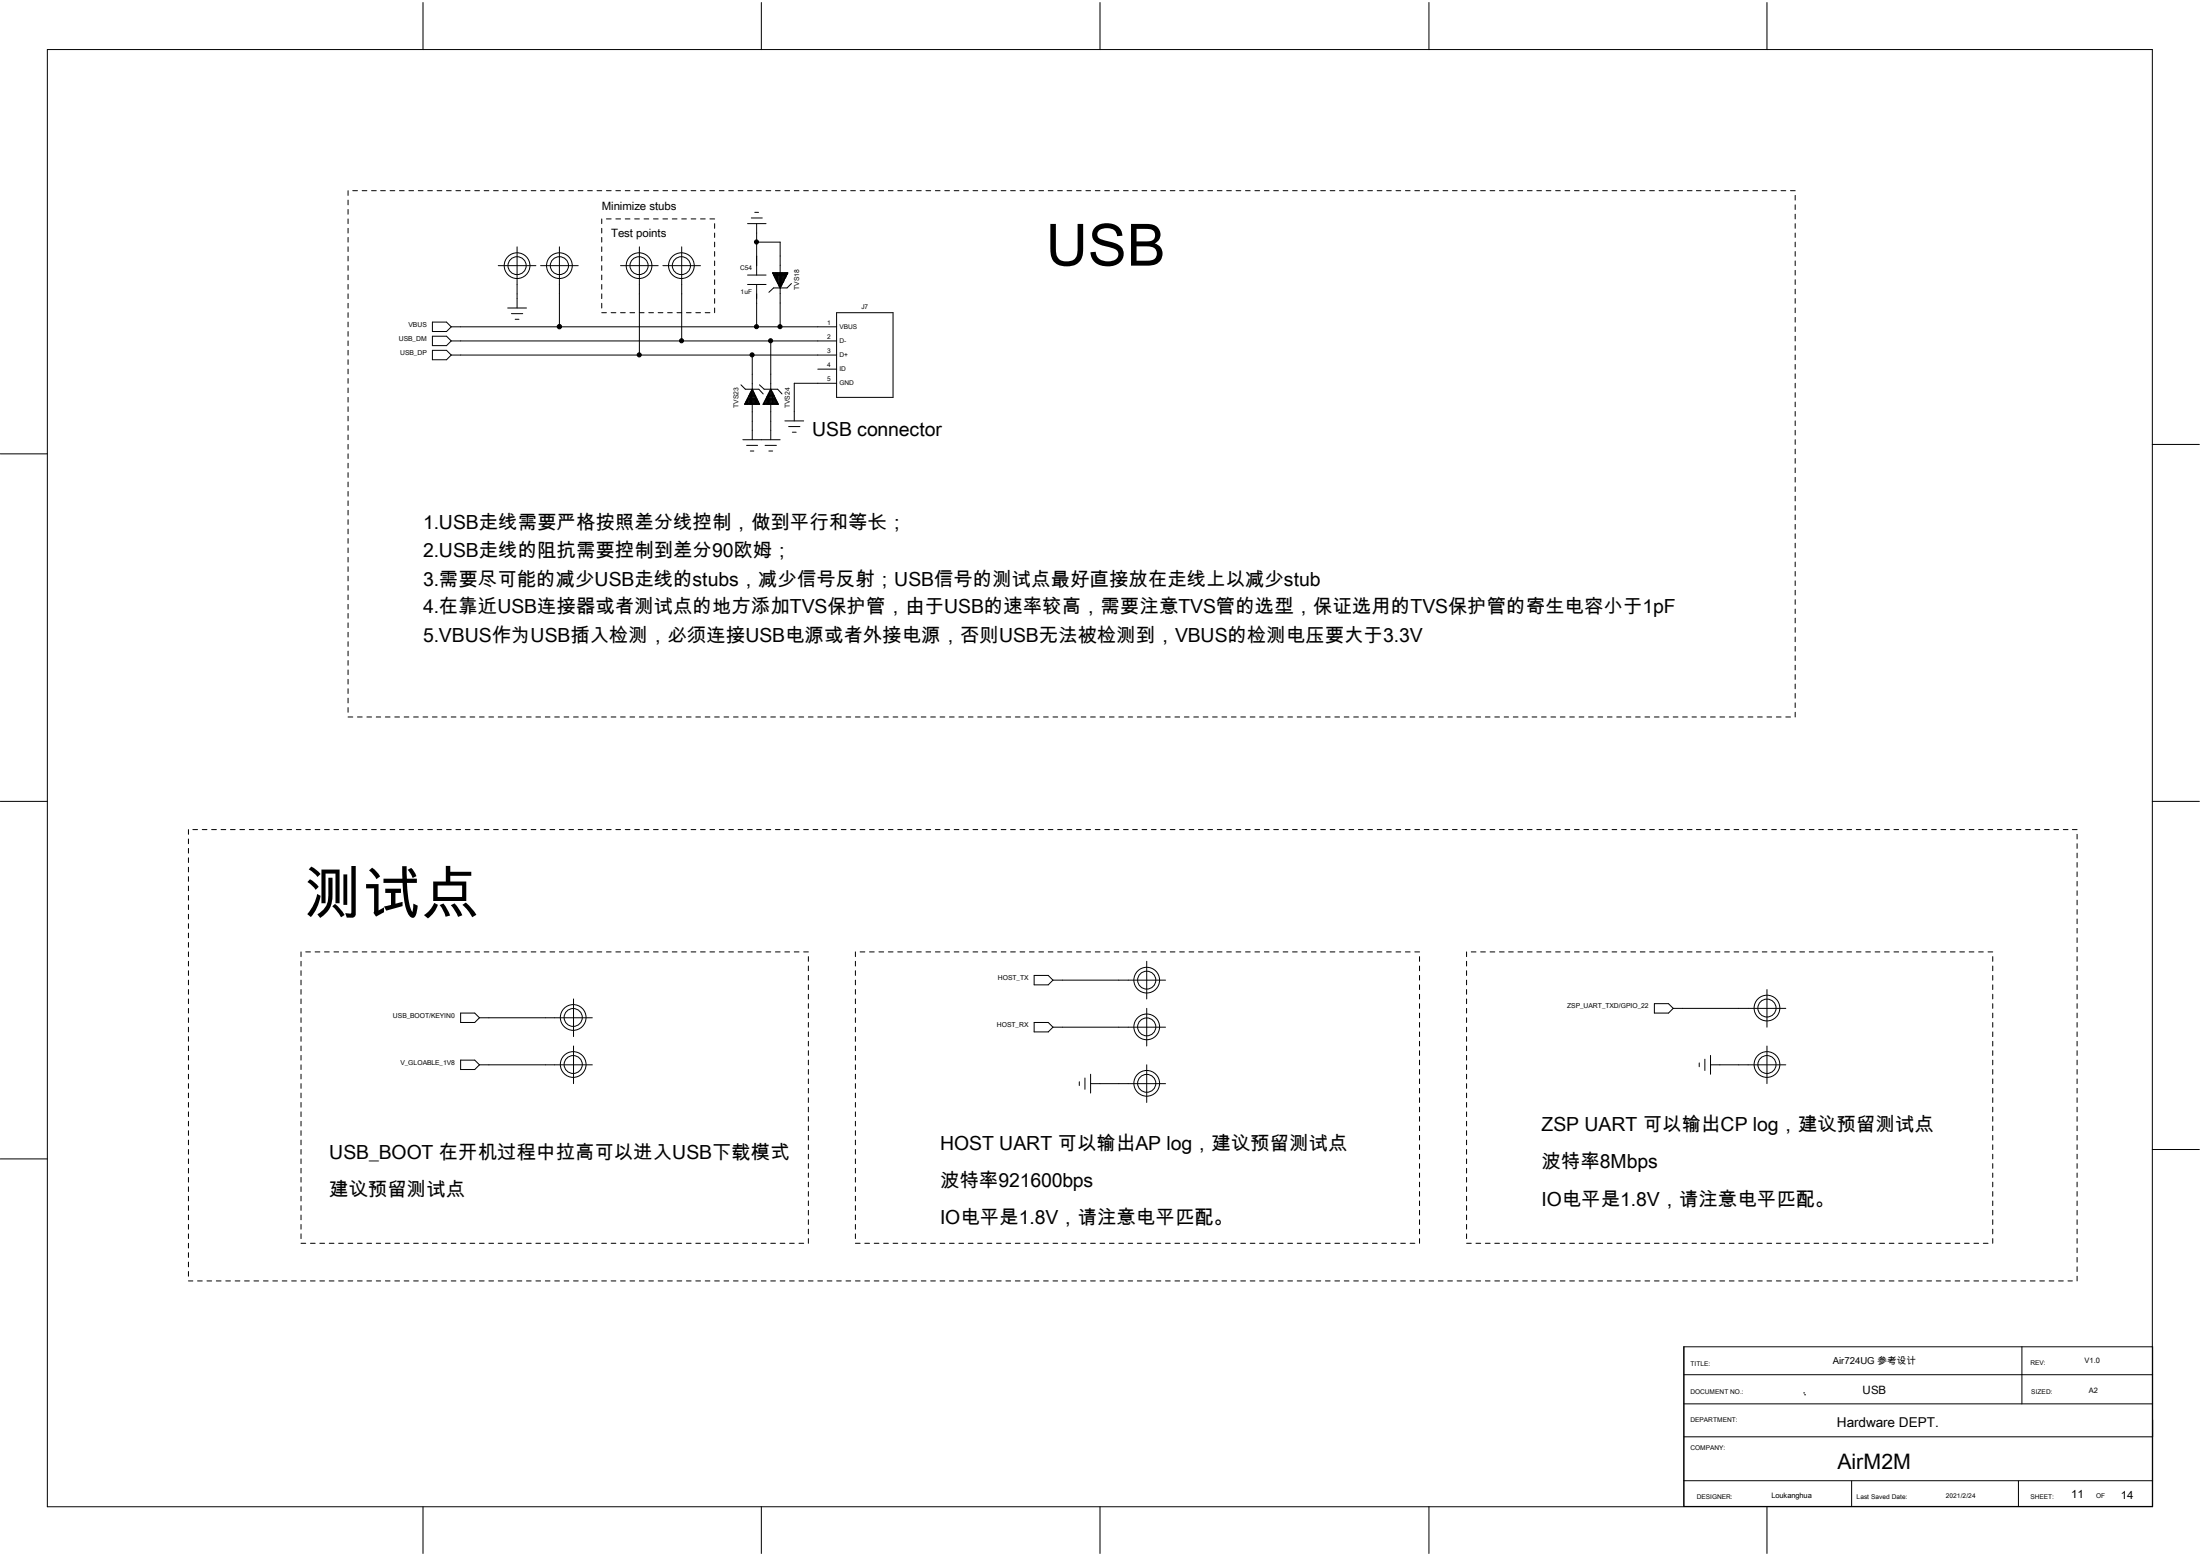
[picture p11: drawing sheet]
<svg xmlns="http://www.w3.org/2000/svg" width="297mm" height="210mm" viewBox="0 0 297 210" stroke-linecap="round" stroke-linejoin="round" font-family="sans-serif">
<g fill="none" stroke="#000" stroke-width=".14">
<path d="M6.4 6.7h284.2v196.7h-284.2zM57.1 .3v6.4M102.8 .3v6.4M148.5 .3v6.4M192.9 .3v6.4M238.5 .3v6.4M47 25.7v.7M47 27v.6M47 28.3v.6M47 29.5v.7M47 30.8v.7M47 32v.7"/>
<path d="M47 33.3v.7M47 34.6v.6M47 35.9v.6M47 37.1v.7M47 38.4v.6M47 39.7v.6M47.6 25.7h.7M48.9 25.7h.6M50.2 25.7h.6M51.4 25.7h.6M52.7 25.7h.6M53.9 25.7h.7"/>
<path d="M55.2 25.7h.6M56.5 25.7h.6M57.7 25.7h.7M59 25.7h.6M60.3 25.7h.6M61.6 25.7h.6M62.8 25.7h.7M64.1 25.7h.6M65.4 25.7h.6M66.6 25.7h.7M67.3 35.9h5M67.9 25.7h.6"/>
<path d="M69.2 25.7h.6M69.8 33.3v8.3M70.4 25.7h.7M71.7 25.7h.6M73 25.7h.6M73 35.9h5.1M74.3 25.7h.6M75.5 25.7h.7M75.5 33.3v10.8M76.8 25.7h.6M78.1 25.7h.6M79.3 25.7h.7"/>
<path d="M80.6 25.7h.6M81.2 29.5v.7M81.2 30.8v.7M81.2 32v.7M81.2 33.3v.7M81.2 34.6v.6M81.2 35.9v.6M81.2 37.1v.7M81.2 38.4v.6M81.2 39.7v.6M81.9 29.5h.6M81.9 25.7h.6"/>
<path d="M83.1 29.5h.7M83.1 25.7h.7M83.8 35.9h5.1M84.4 29.5h.6M84.4 25.7h.6M85.7 29.5h.6M85.7 25.7h.6M86.3 33.3v14.6M87 29.5h.6M87 25.7h.6M88.2 29.5h.7M88.2 25.7h.7"/>
<path d="M89.5 29.5h.6M89.5 25.7h.6M89.5 35.9h5.1M90.8 29.5h.6M90.8 25.7h.6M92 29.5h.7M92 25.7h.7M92 33.3v12.7M93.3 29.5h.6M93.3 25.7h.6M94.6 29.5h.6M94.6 25.7h.6"/>
<path d="M95.8 29.5h.7M95.8 25.7h.7M96.5 30.2v.6M96.5 31.5v.5M96.5 32.7v.6M96.5 34v.6M96.5 35.2v.7M96.5 36.5v.6M96.5 37.8v.6M96.5 39v.7M97.1 25.7h.6M98.4 25.7h.6"/>
<path d="M99.7 25.7h.6M100.9 25.7h.7M100.9 38.4h2.5M100.9 37.1h2.5M100.9 30.2h2.5M101.4 29.4h1.5M101.9 28.7h.5M102.2 25.7h.6M102.2 32.7h3.1v4.1M102.2 30.2v6.9M102.2 38.4v5.7M103.4 25.7h.7"/>
<path d="M104.7 25.7h.6M105.3 38.9v5.2M106 25.7h.6M106.8 38.3l-.5 .6h-1.9l-.6 .6M107.2 25.7h.7M108.5 25.7h.6M109.8 25.7h.6M111 25.7h.7M112.3 25.7h.6M113.6 25.7h.6M114.9 25.7h.6M116.1 25.7h.7"/>
<path d="M117.4 25.7h.6M118.7 25.7h.6M119.9 25.7h.7M121.2 25.7h.6M122.5 25.7h.6M123.7 25.7h.7M125 25.7h.6M126.3 25.7h.6M127.6 25.7h.6M128.8 25.7h.7M130.1 25.7h.6M131.4 25.7h.6"/>
<path d="M132.6 25.7h.7M133.9 25.7h.6M135.2 25.7h.6M136.4 25.7h.7M137.7 25.7h.6M139 25.7h.6M140.3 25.7h.6M141.5 25.7h.7M142.8 25.7h.6M144.1 25.7h.6M145.3 25.7h.7M146.6 25.7h.6"/>
<path d="M147.9 25.7h.6M149.1 25.7h.7M150.4 25.7h.6M151.7 25.7h.6M152.9 25.7h.6M154.2 25.7h.6M155.4 25.7h.7M156.7 25.7h.7M158 25.7h.6M159.3 25.7h.6M160.5 25.7h.7M161.8 25.7h.6"/>
<path d="M163.1 25.7h.6M164.3 25.7h.7M165.6 25.7h.6M166.9 25.7h.6M168.1 25.7h.7M169.4 25.7h.7M170.7 25.7h.6M172 25.7h.6M173.2 25.7h.7M174.5 25.7h.6M175.8 25.7h.6M177 25.7h.7"/>
<path d="M178.3 25.7h.6M179.6 25.7h.6M180.8 25.7h.7M182.1 25.7h.7M183.4 25.7h.6M184.7 25.7h.6M185.9 25.7h.7M187.2 25.7h.6M188.5 25.7h.6M189.7 25.7h.7M191 25.7h.6M192.3 25.7h.6"/>
<path d="M193.5 25.7h.7M194.8 25.7h.7M196.1 25.7h.6M197.4 25.7h.6M198.6 25.7h.7M199.9 25.7h.6M201.2 25.7h.6M202.4 25.7h.7M203.7 25.7h.6M204.9 25.7h.7M206.2 25.7h.6M207.5 25.7h.6"/>
<path d="M208.7 25.7h.7M210 25.7h.7M211.3 25.7h.6M212.6 25.7h.6M213.8 25.7h.7M215.1 25.7h.6M216.4 25.7h.6M217.6 25.7h.7M218.9 25.7h.6M220.2 25.7h.6M221.4 25.7h.7M222.7 25.7h.7"/>
<path d="M224 25.7h.6M225.3 25.7h.6M226.5 25.7h.7M227.8 25.7h.6M229 25.7h.7M230.3 25.7h.6M231.6 25.7h.6M232.8 25.7h.7M234.1 25.7h.6M235.4 25.7h.6M236.6 25.7h.7M237.9 25.7h.6"/>
<path d="M239.2 25.7h.6M240.5 25.7h.6M241.7 25.7h.7M242.4 26.4v.6M242.4 27.6v.7M242.4 28.9v.6M242.4 30.2v.6M242.4 31.5v.5M242.4 32.7v.6M242.4 34v.6M242.4 35.2v.7M242.4 36.5v.6"/>
<path d="M242.4 37.8v.6M242.4 39v.7M47 40.9v.7M47 42.2v.6M47 43.5v.6M47 44.7v.7M47 46v.7M47 47.3v.6M47 48.6v.6M47 49.8v.7M47 51.1v.6M47 52.4v.6"/>
<path d="M47 53.6v.7M47 54.9v.6M47 56.2v.6M47 57.4v.7M47 58.7v.7M47 60v.6M58.4 43.5h1.9l.6 .6-.6 .6h-1.9zM58.4 45.4h1.9l.6 .6-.6 .7h-1.9zM58.4 47.3h1.9l.6 .6-.6 .7h-1.9zM60.9 44.1h52M60.9 46h52M60.9 47.9h52"/>
<path d="M68.5 41.6h2.6M69 42.3h1.6M69.6 43.1h.5M81.2 40.9v.7M81.2 42.2h.7M82.5 42.2h.6M83.8 42.2h.6M85 42.2h.7M86.3 42.2h.7M87.6 42.2h.6M88.9 42.2h.6M90.1 42.2h.7"/>
<path d="M91.4 42.2h.6M92.7 42.2h.6M93.9 42.2h.7M95.2 42.2h.6M96.5 40.3v.6M96.5 41.6v.6M100 51.9l.6 .6h1.8l.6 .7M100.3 59.4h5M101.6 47.9v4.6M101.6 54.6v4.8M102.5 51.9l.7 .6h1.8l.6 .7M104.1 46v6.5"/>
<path d="M104.1 54.6v4.8M106 56.8h2.5M106.5 57.6h1.5M107 58.3h.5M110.4 49.8h2.5M112.9 42.2h7.7v11.4h-7.7zM112.9 51.7h-5.7v5.1M242.4 40.3v.6M242.4 41.6v.6M242.4 42.8v.7M242.4 44.1v.6M242.4 45.4v.6"/>
<path d="M242.4 46.7v.6M242.4 47.9v.7M242.4 49.2v.6M242.4 50.5v.6M242.4 51.7v.7M242.4 53v.6M242.4 54.3v.6M242.4 55.5v.7M242.4 56.8v.6M242.4 58.1v.6M242.4 59.4v.6M290.6 60h6.3"/>
<path d="M0 61.3h6.4M47 61.3v.6M47 62.5v.7M47 63.8v.6M47 65.1v.6M47 66.3v.7M47 67.6v.6M47 68.9v.6M47 70.1v.7M47 71.4v.7M47 72.7v.6M47 74v.6"/>
<path d="M47 75.2v.7M47 76.5v.6M47 77.8v.6M47 79v.7M100.8 60.1h1.5M101.3 60.9h.5M103.3 60.1h1.5M103.8 60.9h.5M242.4 60.6v.7M242.4 61.9v.6M242.4 63.2v.6M242.4 64.4v.7"/>
<path d="M242.4 65.7v.6M242.4 67v.6M242.4 68.2v.7M242.4 69.5v.6M242.4 70.8v.6M242.4 72.1v.6M242.4 73.3v.7M242.4 74.6v.6M242.4 75.9v.6M242.4 77.1v.7M242.4 78.4v.6M242.4 79.7v.6"/>
<path d="M47 80.3v.6M47 81.6v.6M47 82.8v.6M47 84.1v.6M47 85.3v.7M47 86.6v.6M47 87.9v.6M47 89.2v.6M47 90.4v.7M47 91.7v.6M47 93v.6M47 94.2v.7"/>
<path d="M47 95.5v.6M47 96.8h.6M48.3 96.8h.6M49.5 96.8h.7M50.8 96.8h.6M52 96.8h.7M53.3 96.8h.6M54.6 96.8h.6M55.8 96.8h.7M57.1 96.8h.6M58.4 96.8h.6M59.6 96.8h.7"/>
<path d="M60.9 96.8h.7M62.2 96.8h.6M63.5 96.8h.6M64.7 96.8h.7M66 96.8h.6M67.3 96.8h.6M68.5 96.8h.7M69.8 96.8h.6M71.1 96.8h.6M72.3 96.8h.7M73.6 96.8h.7M74.9 96.8h.6"/>
<path d="M76.2 96.8h.6M77.4 96.8h.7M78.7 96.8h.6M80 96.8h.6M81.2 96.8h.7M82.5 96.8h.6M83.8 96.8h.6M85 96.8h.7M86.3 96.8h.7M87.6 96.8h.6M88.9 96.8h.6M90.1 96.8h.7"/>
<path d="M91.4 96.8h.6M92.7 96.8h.6M93.9 96.8h.7M95.2 96.8h.6M96.5 96.8h.6M97.7 96.8h.7M99 96.8h.7M100.3 96.8h.6M101.6 96.8h.6M102.8 96.8h.6M104.1 96.8h.6M105.3 96.8h.7"/>
<path d="M106.6 96.8h.6M107.9 96.8h.6M109.1 96.8h.7M110.4 96.8h.6M111.7 96.8h.6M112.9 96.8h.7M114.2 96.8h.7M115.5 96.8h.6M116.8 96.8h.6M118 96.8h.7M119.3 96.8h.6M120.6 96.8h.6"/>
<path d="M121.8 96.8h.7M123.1 96.8h.6M124.4 96.8h.6M125.6 96.8h.7M126.9 96.8h.7M128.2 96.8h.6M129.5 96.8h.6M130.7 96.8h.7M132 96.8h.6M133.3 96.8h.6M134.5 96.8h.7M135.8 96.8h.6"/>
<path d="M137.1 96.8h.6M138.3 96.8h.7M139.6 96.8h.7M140.9 96.8h.6M142.2 96.8h.6M143.4 96.8h.7M144.7 96.8h.6M146 96.8h.6M147.2 96.8h.7M148.5 96.8h.6M149.8 96.8h.6M151 96.8h.7"/>
<path d="M152.3 96.8h.6M153.5 96.8h.7M154.8 96.8h.6M156.1 96.8h.6M157.4 96.8h.6M158.6 96.8h.7M159.9 96.8h.6M161.2 96.8h.6M162.4 96.8h.7M163.7 96.8h.6M165 96.8h.6M166.2 96.8h.7"/>
<path d="M167.5 96.8h.6M168.8 96.8h.6M170.1 96.8h.6M171.3 96.8h.7M172.6 96.8h.6M173.9 96.8h.6M175.1 96.8h.7M176.4 96.8h.6M177.7 96.8h.6M178.9 96.8h.7M180.2 96.8h.6M181.5 96.8h.6"/>
<path d="M182.8 96.8h.6M184 96.8h.7M185.3 96.8h.6M186.6 96.8h.6M187.8 96.8h.7M189.1 96.8h.6M190.4 96.8h.6M191.6 96.8h.7M192.9 96.8h.6M194.2 96.8h.6M195.5 96.8h.6M196.7 96.8h.7"/>
<path d="M198 96.8h.6M199.3 96.8h.6M200.5 96.8h.7M201.8 96.8h.6M203.1 96.8h.6M204.3 96.8h.6M205.6 96.8h.6M206.8 96.8h.7M208.1 96.8h.6M209.4 96.8h.6M210.7 96.8h.6M211.9 96.8h.7"/>
<path d="M213.2 96.8h.6M214.5 96.8h.6M215.7 96.8h.7M217 96.8h.6M218.3 96.8h.6M219.5 96.8h.7M220.8 96.8h.6M222.1 96.8h.6M223.4 96.8h.6M224.6 96.8h.7M225.9 96.8h.6M227.2 96.8h.6"/>
<path d="M228.4 96.8h.6M229.7 96.8h.6M230.9 96.8h.7M232.2 96.8h.6M233.5 96.8h.6M234.7 96.8h.7M236 96.8h.6M237.3 96.8h.6M238.5 96.8h.7M239.8 96.8h.7M241.1 96.8h.6M242.4 80.9v.7"/>
<path d="M242.4 82.2v.6M242.4 83.4v.7M242.4 84.7v.6M242.4 86v.6M242.4 87.2v.7M242.4 88.5v.7M242.4 89.8v.6M242.4 91.1v.6M242.4 92.3v.7M242.4 93.6v.6M242.4 94.9v.6M242.4 96.1v.7"/>
<path d="M0 108.2h6.4M25.4 112v.6M25.4 113.2v.7M25.4 114.5v.6M25.4 115.8v.6M25.4 117.1v.6M25.4 118.3v.7M25.4 119.6v.6M26 112h.7M27.3 112h.6M28.6 112h.6M29.8 112h.7"/>
<path d="M31.1 112h.6M32.4 112h.6M33.7 112h.6M34.9 112h.7M36.2 112h.6M37.5 112h.6M38.7 112h.7M40 112h.6M41.3 112h.6M42.5 112h.7M43.8 112h.6M45.1 112h.6"/>
<path d="M46.4 112h.6M47.6 112h.7M48.9 112h.6M50.2 112h.6M51.4 112h.6M52.7 112h.6M53.9 112h.7M55.2 112h.6M56.5 112h.6M57.7 112h.7M59 112h.6M60.3 112h.6"/>
<path d="M61.6 112h.6M62.8 112h.7M64.1 112h.6M65.4 112h.6M66.6 112h.7M67.9 112h.6M69.2 112h.6M70.4 112h.7M71.7 112h.6M73 112h.6M74.3 112h.6M75.5 112h.7"/>
<path d="M76.8 112h.6M78.1 112h.6M79.3 112h.7M80.6 112h.6M81.9 112h.6M83.1 112h.7M84.4 112h.6M85.7 112h.6M87 112h.6M88.2 112h.7M89.5 112h.6M90.8 112h.6"/>
<path d="M92 112h.7M93.3 112h.6M94.6 112h.6M95.8 112h.7M97.1 112h.6M98.4 112h.6M99.7 112h.6M100.9 112h.7M102.2 112h.6M103.4 112h.7M104.7 112h.6M106 112h.6"/>
<path d="M107.2 112h.7M108.5 112h.6M109.8 112h.6M111 112h.7M112.3 112h.6M113.6 112h.6M114.9 112h.6M116.1 112h.7M117.4 112h.6M118.7 112h.6M119.9 112h.7M121.2 112h.6"/>
<path d="M122.5 112h.6M123.7 112h.7M125 112h.6M126.3 112h.6M127.6 112h.6M128.8 112h.7M130.1 112h.6M131.4 112h.6M132.6 112h.7M133.9 112h.6M135.2 112h.6M136.4 112h.7"/>
<path d="M137.7 112h.6M139 112h.6M140.3 112h.6M141.5 112h.7M142.8 112h.6M144.1 112h.6M145.3 112h.7M146.6 112h.6M147.9 112h.6M149.1 112h.7M150.4 112h.6M151.7 112h.6"/>
<path d="M152.9 112h.6M154.2 112h.6M155.4 112h.7M156.7 112h.7M158 112h.6M159.3 112h.6M160.5 112h.7M161.8 112h.6M163.1 112h.6M164.3 112h.7M165.6 112h.6M166.9 112h.6"/>
<path d="M168.1 112h.7M169.4 112h.7M170.7 112h.6M172 112h.6M173.2 112h.7M174.5 112h.6M175.8 112h.6M177 112h.7M178.3 112h.6M179.6 112h.6M180.8 112h.7M182.1 112h.7"/>
<path d="M183.4 112h.6M184.7 112h.6M185.9 112h.7M187.2 112h.6M188.5 112h.6M189.7 112h.7M191 112h.6M192.3 112h.6M193.5 112h.7M194.8 112h.7M196.1 112h.6M197.4 112h.6"/>
<path d="M198.6 112h.7M199.9 112h.6M201.2 112h.6M202.4 112h.7M203.7 112h.6M204.9 112h.7M206.2 112h.6M207.5 112h.6M208.7 112h.7M210 112h.7M211.3 112h.6M212.6 112h.6"/>
<path d="M213.8 112h.7M215.1 112h.6M216.4 112h.6M217.6 112h.7M218.9 112h.6M220.2 112h.6M221.4 112h.7M222.7 112h.7M224 112h.6M225.3 112h.6M226.5 112h.7M227.8 112h.6"/>
<path d="M229 112h.7M230.3 112h.6M231.6 112h.6M232.8 112h.7M234.1 112h.6M235.4 112h.6M236.6 112h.7M237.9 112h.6M239.2 112h.6M240.5 112h.6M241.7 112h.7M243 112h.6"/>
<path d="M244.3 112h.6M245.5 112h.7M246.8 112h.6M248.1 112h.6M249.3 112h.7M250.6 112h.6M251.9 112h.6M253.2 112h.6M254.4 112h.7M255.7 112h.6M257 112h.6M258.2 112h.7"/>
<path d="M259.5 112h.6M260.8 112h.6M262 112h.7M263.3 112h.6M264.6 112h.6M265.9 112h.6M267.1 112h.7M268.4 112h.6M269.7 112h.6M270.9 112h.7M272.2 112h.6M273.5 112h.6"/>
<path d="M274.7 112h.7M276 112h.6M277.3 112h.6M278.6 112h.6M279.8 112h.6M280.4 112.6v.6M280.4 113.9v.6M280.4 115.1v.7M280.4 116.4v.7M280.4 117.7v.6M280.4 119v.6M290.6 108.2h6.3"/>
<path d="M25.4 120.9v.6M25.4 122.1v.7M25.4 123.4v.6M25.4 124.7v.6M25.4 125.9v.7M25.4 127.2v.6M25.4 128.5v.6M25.4 129.8v.6M25.4 131v.7M25.4 132.3v.6M25.4 133.6v.6M25.4 134.8v.7"/>
<path d="M25.4 136.1v.6M25.4 137.4v.6M25.4 138.6v.7M25.4 139.9v.6M40.6 128.5v.6M40.6 129.8v.6M40.6 131v.7M40.6 132.3v.6M40.6 133.6v.6M40.6 134.8v.7M40.6 136.1v.6M40.6 137.4v.6"/>
<path d="M40.6 138.6v.7M40.6 139.9v.6M41.3 128.5h.6M42.5 128.5h.7M43.8 128.5h.6M45.1 128.5h.6M46.4 128.5h.6M47.6 128.5h.7M48.9 128.5h.6M50.2 128.5h.6M51.4 128.5h.6M52.7 128.5h.6"/>
<path d="M53.9 128.5h.7M55.2 128.5h.6M56.5 128.5h.6M57.7 128.5h.7M59 128.5h.6M60.3 128.5h.6M61.6 128.5h.6M62.2 136.7h1.9l.6 .7-.6 .6h-1.9zM62.8 128.5h.7M64.1 128.5h.6M64.7 137.4h15.3M65.4 128.5h.6"/>
<path d="M66.6 128.5h.7M67.9 128.5h.6M69.2 128.5h.6M70.4 128.5h.7M71.7 128.5h.6M73 128.5h.6M74.3 128.5h.6M75.5 128.5h.7M76.8 128.5h.6M77.4 134.8v5.1M78.1 128.5h.6M79.3 128.5h.7"/>
<path d="M80.6 128.5h.6M81.9 128.5h.6M83.1 128.5h.7M84.4 128.5h.6M85.7 128.5h.6M87 128.5h.6M88.2 128.5h.7M89.5 128.5h.6M90.8 128.5h.6M92 128.5h.7M93.3 128.5h.6M94.6 128.5h.6"/>
<path d="M95.8 128.5h.7M97.1 128.5h.6M98.4 128.5h.6M99.7 128.5h.6M100.9 128.5h.7M102.2 128.5h.6M103.4 128.5h.7M104.7 128.5h.6M106 128.5h.6M107.2 128.5h.7M108.5 128.5h.6M109.1 129.1v.7"/>
<path d="M109.1 130.4v.6M109.1 131.7v.6M109.1 132.9v.7M109.1 134.2v.6M109.1 135.5v.6M109.1 136.7v.7M109.1 138v.6M109.1 139.3v.6M115.5 128.5v.6M115.5 129.8v.6M115.5 131v.7M115.5 132.3v.6"/>
<path d="M115.5 133.6v.6M115.5 134.8v.7M115.5 136.1v.6M115.5 137.4v.6M115.5 138.6v.7M115.5 139.9v.6M116.1 128.5h.7M117.4 128.5h.6M118.7 128.5h.6M119.9 128.5h.7M121.2 128.5h.6M122.5 128.5h.6"/>
<path d="M123.7 128.5h.7M125 128.5h.6M126.3 128.5h.6M127.6 128.5h.6M128.8 128.5h.7M130.1 128.5h.6M131.4 128.5h.6M132.6 128.5h.7M133.9 128.5h.6M135.2 128.5h.6M136.4 128.5h.7M137.7 128.5h.6"/>
<path d="M139 128.5h.6M139.6 138h1.9l.7 .6-.7 .7h-1.9zM139.6 131.7h1.9l.7 .6-.7 .6h-1.9zM140.3 128.5h.6M141.5 128.5h.7M142.2 132.3h15.2M142.2 138.6h15.2M142.8 128.5h.6M144.1 128.5h.6M145.3 128.5h.7M146.6 128.5h.6M147.9 128.5h.6"/>
<path d="M149.1 128.5h.7M150.4 128.5h.6M151.7 128.5h.6M152.9 128.5h.6M154.2 128.5h.6M154.8 129.8v5M154.8 136.1v5.1M155.4 128.5h.7M156.7 128.5h.7M158 128.5h.6M159.3 128.5h.6M160.5 128.5h.7"/>
<path d="M161.8 128.5h.6M163.1 128.5h.6M164.3 128.5h.7M165.6 128.5h.6M166.9 128.5h.6M168.1 128.5h.7M169.4 128.5h.7M170.7 128.5h.6M172 128.5h.6M173.2 128.5h.7M174.5 128.5h.6M175.8 128.5h.6"/>
<path d="M177 128.5h.7M178.3 128.5h.6M179.6 128.5h.6M180.8 128.5h.7M182.1 128.5h.7M183.4 128.5h.6M184.7 128.5h.6M185.9 128.5h.7M187.2 128.5h.6M188.5 128.5h.6M189.7 128.5h.7M191 128.5h.6"/>
<path d="M191.6 129.1v.7M191.6 130.4v.6M191.6 131.7v.6M191.6 132.9v.7M191.6 134.2v.6M191.6 135.5v.6M191.6 136.7v.7M191.6 138v.6M191.6 139.3v.6M198 128.5v.6M198 129.8v.6M198 131v.7"/>
<path d="M198 132.3v.6M198 133.6v.6M198 134.8v.7M198 136.1v.6M198 137.4v.6M198 138.6v.7M198 139.9v.6M198.6 128.5h.7M199.9 128.5h.6M201.2 128.5h.6M202.4 128.5h.7M203.7 128.5h.6"/>
<path d="M204.9 128.5h.7M206.2 128.5h.6M207.5 128.5h.6M208.7 128.5h.7M210 128.5h.7M211.3 128.5h.6M212.6 128.5h.6M213.8 128.5h.7M215.1 128.5h.6M216.4 128.5h.6M217.6 128.5h.7M218.9 128.5h.6"/>
<path d="M220.2 128.5h.6M221.4 128.5h.7M222.7 128.5h.7M223.4 135.5h1.9l.6 .6-.6 .6h-1.9zM224 128.5h.6M225.3 128.5h.6M225.9 136.1h15.2M226.5 128.5h.7M227.8 128.5h.6M229 128.5h.7M230.3 128.5h.6M231.6 128.5h.6"/>
<path d="M232.8 128.5h.7M234.1 128.5h.6M235.4 128.5h.6M236.6 128.5h.7M237.9 128.5h.6M238.5 133.6v5M239.2 128.5h.6M240.5 128.5h.6M241.7 128.5h.7M243 128.5h.6M244.3 128.5h.6M245.5 128.5h.7"/>
<path d="M246.8 128.5h.6M248.1 128.5h.6M249.3 128.5h.7M250.6 128.5h.6M251.9 128.5h.6M253.2 128.5h.6M254.4 128.5h.7M255.7 128.5h.6M257 128.5h.6M258.2 128.5h.7M259.5 128.5h.6M260.8 128.5h.6"/>
<path d="M262 128.5h.7M263.3 128.5h.6M264.6 128.5h.6M265.9 128.5h.6M267.1 128.5h.7M268.4 128.5h.6M269 129.1v.7M269 130.4v.6M269 131.7v.6M269 132.9v.7M269 134.2v.6M269 135.5v.6"/>
<path d="M269 136.7v.7M269 138v.6M269 139.3v.6M280.4 120.2v.7M280.4 121.5v.6M280.4 122.8v.6M280.4 124v.7M280.4 125.3v.6M280.4 126.6v.6M280.4 127.8v.7M280.4 129.1v.7M280.4 130.4v.6"/>
<path d="M280.4 131.7v.6M280.4 132.9v.7M280.4 134.2v.6M280.4 135.5v.6M280.4 136.7v.7M280.4 138v.6M280.4 139.3v.6M0 156.4h6.4M25.4 141.2v.6M25.4 142.5v.6M25.4 143.7v.7M25.4 145v.6"/>
<path d="M25.4 146.3v.6M25.4 147.5v.7M25.4 148.8v.6M25.4 150.1v.6M25.4 151.3v.7M25.4 152.6v.6M25.4 153.9v.6M25.4 155.2v.6M25.4 156.4v.7M25.4 157.7v.6M25.4 158.9v.7M40.6 141.2v.6"/>
<path d="M40.6 142.5v.6M40.6 143.7v.7M40.6 145v.6M40.6 146.3v.6M40.6 147.5v.7M40.6 148.8v.6M40.6 150.1v.6M40.6 151.3v.7M40.6 152.6v.6M40.6 153.9v.6M40.6 155.2v.6M40.6 156.4v.7"/>
<path d="M40.6 157.7v.6M40.6 158.9v.7M62.2 143.1h1.9l.6 .6-.6 .7h-1.9zM64.7 143.7h15.3M77.4 141.2v5.1M109.1 140.5v.7M109.1 141.8v.7M109.1 143.1v.6M109.1 144.4v.6M109.1 145.6v.7M109.1 146.9v.6M109.1 148.2v.6"/>
<path d="M109.1 149.4v.7M109.1 150.7v.6M109.1 152v.6M109.1 153.2v.7M109.1 154.5v.7M109.1 155.8v.6M109.1 157.1v.6M109.1 158.3v.6M109.1 159.6v.6M115.5 141.2v.6M115.5 142.5v.6M115.5 143.7v.7"/>
<path d="M115.5 145v.6M115.5 146.3v.6M115.5 147.5v.7M115.5 148.8v.6M115.5 150.1v.6M115.5 151.3v.7M115.5 152.6v.6M115.5 153.9v.6M115.5 155.2v.6M115.5 156.4v.7M115.5 157.7v.6M115.5 158.9v.7"/>
<path d="M145.7 146v.5M146.5 145.5v1.5M147.2 146.3h10.2M147.2 145v2.5M154.8 143.7v5.1M191.6 140.5v.7M191.6 141.8v.7M191.6 143.1v.6M191.6 144.4v.6M191.6 145.6v.7M191.6 146.9v.6M191.6 148.2v.6"/>
<path d="M191.6 149.4v.7M191.6 150.7v.6M191.6 152v.6M191.6 153.2v.7M191.6 154.5v.7M191.6 155.8v.6M191.6 157.1v.6M191.6 158.3v.6M191.6 159.6v.6M198 141.2v.6M198 142.5v.6M198 143.7v.7"/>
<path d="M198 145v.6M198 146.3v.6M198 147.5v.7M198 148.8v.6M198 150.1v.6M198 151.3v.7M198 152.6v.6M198 153.9v.6M198 155.2v.6M198 156.4v.7M198 157.7v.6M198 158.9v.7"/>
<path d="M229.4 143.5v.5M230.2 143v1.5M230.9 143.7h10.2M230.9 142.5v2.5M238.5 141.2v5.1M269 140.5v.7M269 141.8v.7M269 143.1v.6M269 144.4v.6M269 145.6v.7M269 146.9v.6M269 148.2v.6"/>
<path d="M269 149.4v.7M269 150.7v.6M269 152v.6M269 153.2v.7M269 154.5v.7M269 155.8v.6M269 157.1v.6M269 158.3v.6M269 159.6v.6M280.4 140.5v.7M280.4 141.8v.7M280.4 143.1v.6"/>
<path d="M280.4 144.4v.6M280.4 145.6v.7M280.4 146.9v.6M280.4 148.2v.6M280.4 149.4v.7M280.4 150.7v.6M280.4 152v.6M280.4 153.2v.7M280.4 154.5v.7M280.4 155.8v.6M280.4 157.1v.6M280.4 158.3v.6"/>
<path d="M280.4 159.6v.6M290.6 155.2h6.3M25.4 160.2v.6M25.4 161.5v.6M25.4 162.7v.7M25.4 164v.6M25.4 165.3v.6M25.4 166.5v.7M25.4 167.8v.6M25.4 169.1v.6M25.4 170.3v.7M25.4 171.6v.7"/>
<path d="M25.4 172.9h.6M26.7 172.9h.6M27.9 172.9h.7M29.2 172.9h.6M30.5 172.9h.6M31.7 172.9h.7M33 172.9h.7M34.3 172.9h.6M35.6 172.9h.6M36.8 172.9h.7M38.1 172.9h.6M39.4 172.9h.6"/>
<path d="M40.6 160.2v.6M40.6 161.5v.6M40.6 162.7v.7M40.6 164v.6M40.6 165.3v.6M40.6 166.5v.7M40.6 167.8h.7M40.6 172.9h.7M41.9 167.8h.6M41.9 172.9h.6M43.2 167.8h.6M43.2 172.9h.6"/>
<path d="M44.4 167.8h.7M44.4 172.9h.7M45.7 167.8h.7M45.7 172.9h.7M47 167.8h.6M47 172.9h.6M48.3 167.8h.6M48.3 172.9h.6M49.5 167.8h.7M49.5 172.9h.7M50.8 167.8h.6M50.8 172.9h.6"/>
<path d="M52 167.8h.7M52 172.9h.7M53.3 167.8h.6M53.3 172.9h.6M54.6 167.8h.6M54.6 172.9h.6M55.8 167.8h.7M55.8 172.9h.7M57.1 167.8h.6M57.1 172.9h.6M58.4 167.8h.6M58.4 172.9h.6"/>
<path d="M59.6 167.8h.7M59.6 172.9h.7M60.9 167.8h.7M60.9 172.9h.7M62.2 167.8h.6M62.2 172.9h.6M63.5 167.8h.6M63.5 172.9h.6M64.7 167.8h.7M64.7 172.9h.7M66 167.8h.6M66 172.9h.6"/>
<path d="M67.3 167.8h.6M67.3 172.9h.6M68.5 167.8h.7M68.5 172.9h.7M69.8 167.8h.6M69.8 172.9h.6M71.1 167.8h.6M71.1 172.9h.6M72.3 167.8h.7M72.3 172.9h.7M73.6 167.8h.7M73.6 172.9h.7"/>
<path d="M74.9 167.8h.6M74.9 172.9h.6M76.2 167.8h.6M76.2 172.9h.6M77.4 167.8h.7M77.4 172.9h.7M78.7 167.8h.6M78.7 172.9h.6M80 167.8h.6M80 172.9h.6M81.2 167.8h.7M81.2 172.9h.7"/>
<path d="M82.5 167.8h.6M82.5 172.9h.6M83.8 167.8h.6M83.8 172.9h.6M85 167.8h.7M85 172.9h.7M86.3 167.8h.7M86.3 172.9h.7M87.6 167.8h.6M87.6 172.9h.6M88.9 167.8h.6M88.9 172.9h.6"/>
<path d="M90.1 167.8h.7M90.1 172.9h.7M91.4 167.8h.6M91.4 172.9h.6M92.7 167.8h.6M92.7 172.9h.6M93.9 167.8h.7M93.9 172.9h.7M95.2 167.8h.6M95.2 172.9h.6M96.5 167.8h.6M96.5 172.9h.6"/>
<path d="M97.7 167.8h.7M97.7 172.9h.7M99 167.8h.7M99 172.9h.7M100.3 167.8h.6M100.3 172.9h.6M101.6 167.8h.6M101.6 172.9h.6M102.8 167.8h.6M102.8 172.9h.6M104.1 167.8h.6M104.1 172.9h.6"/>
<path d="M105.3 167.8h.7M105.3 172.9h.7M106.6 167.8h.6M106.6 172.9h.6M107.9 167.8h.6M107.9 172.9h.6M109.1 160.8v.7M109.1 162.1v.6M109.1 163.4v.6M109.1 164.6v.7M109.1 165.9v.6M109.1 167.2v.6"/>
<path d="M109.1 172.9h.7M110.4 172.9h.6M111.7 172.9h.6M112.9 172.9h.7M114.2 172.9h.7M115.5 167.8h.6M115.5 160.2v.6M115.5 161.5v.6M115.5 162.7v.7M115.5 164v.6M115.5 165.3v.6M115.5 166.5v.7"/>
<path d="M115.5 172.9h.6M116.8 167.8h.6M116.8 172.9h.6M118 167.8h.7M118 172.9h.7M119.3 167.8h.6M119.3 172.9h.6M120.6 167.8h.6M120.6 172.9h.6M121.8 167.8h.7M121.8 172.9h.7M123.1 167.8h.6"/>
<path d="M123.1 172.9h.6M124.4 167.8h.6M124.4 172.9h.6M125.6 167.8h.7M125.6 172.9h.7M126.9 167.8h.7M126.9 172.9h.7M128.2 167.8h.6M128.2 172.9h.6M129.5 167.8h.6M129.5 172.9h.6M130.7 167.8h.7"/>
<path d="M130.7 172.9h.7M132 167.8h.6M132 172.9h.6M133.3 167.8h.6M133.3 172.9h.6M134.5 167.8h.7M134.5 172.9h.7M135.8 167.8h.6M135.8 172.9h.6M137.1 167.8h.6M137.1 172.9h.6M138.3 167.8h.7"/>
<path d="M138.3 172.9h.7M139.6 167.8h.7M139.6 172.9h.7M140.9 167.8h.6M140.9 172.9h.6M142.2 167.8h.6M142.2 172.9h.6M143.4 167.8h.7M143.4 172.9h.7M144.7 167.8h.6M144.7 172.9h.6M146 167.8h.6"/>
<path d="M146 172.9h.6M147.2 167.8h.7M147.2 172.9h.7M148.5 167.8h.6M148.5 172.9h.6M149.8 167.8h.6M149.8 172.9h.6M151 167.8h.7M151 172.9h.7M152.3 167.8h.6M152.3 172.9h.6M153.5 167.8h.7"/>
<path d="M153.5 172.9h.7M154.8 167.8h.6M154.8 172.9h.6M156.1 167.8h.6M156.1 172.9h.6M157.4 167.8h.6M157.4 172.9h.6M158.6 167.8h.7M158.6 172.9h.7M159.9 167.8h.6M159.9 172.9h.6M161.2 167.8h.6"/>
<path d="M161.2 172.9h.6M162.4 167.8h.7M162.4 172.9h.7M163.7 167.8h.6M163.7 172.9h.6M165 167.8h.6M165 172.9h.6M166.2 167.8h.7M166.2 172.9h.7M167.5 167.8h.6M167.5 172.9h.6M168.8 167.8h.6"/>
<path d="M168.8 172.9h.6M170.1 167.8h.6M170.1 172.9h.6M171.3 167.8h.7M171.3 172.9h.7M172.6 167.8h.6M172.6 172.9h.6M173.9 167.8h.6M173.9 172.9h.6M175.1 167.8h.7M175.1 172.9h.7M176.4 167.8h.6"/>
<path d="M176.4 172.9h.6M177.7 167.8h.6M177.7 172.9h.6M178.9 167.8h.7M178.9 172.9h.7M180.2 167.8h.6M180.2 172.9h.6M181.5 167.8h.6M181.5 172.9h.6M182.8 167.8h.6M182.8 172.9h.6M184 167.8h.7"/>
<path d="M184 172.9h.7M185.3 167.8h.6M185.3 172.9h.6M186.6 167.8h.6M186.6 172.9h.6M187.8 167.8h.7M187.8 172.9h.7M189.1 167.8h.6M189.1 172.9h.6M190.4 167.8h.6M190.4 172.9h.6M191.6 160.8v.7"/>
<path d="M191.6 162.1v.6M191.6 163.4v.6M191.6 164.6v.7M191.6 165.9v.6M191.6 167.2v.6M191.6 172.9h.7M192.9 172.9h.6M194.2 172.9h.6M195.5 172.9h.6M196.7 172.9h.7M198 167.8h.6M198 160.2v.6"/>
<path d="M198 161.5v.6M198 162.7v.7M198 164v.6M198 165.3v.6M198 166.5v.7M198 172.9h.6M199.3 167.8h.6M199.3 172.9h.6M200.5 167.8h.7M200.5 172.9h.7M201.8 167.8h.6M201.8 172.9h.6"/>
<path d="M203.1 167.8h.6M203.1 172.9h.6M204.3 167.8h.6M204.3 172.9h.6M205.6 167.8h.6M205.6 172.9h.6M206.8 167.8h.7M206.8 172.9h.7M208.1 167.8h.6M208.1 172.9h.6M209.4 167.8h.6M209.4 172.9h.6"/>
<path d="M210.7 167.8h.6M210.7 172.9h.6M211.9 167.8h.7M211.9 172.9h.7M213.2 167.8h.6M213.2 172.9h.6M214.5 167.8h.6M214.5 172.9h.6M215.7 167.8h.7M215.7 172.9h.7M217 167.8h.6M217 172.9h.6"/>
<path d="M218.3 167.8h.6M218.3 172.9h.6M219.5 167.8h.7M219.5 172.9h.7M220.8 167.8h.6M220.8 172.9h.6M222.1 167.8h.6M222.1 172.9h.6M223.4 167.8h.6M223.4 172.9h.6M224.6 167.8h.7M224.6 172.9h.7"/>
<path d="M225.9 167.8h.6M225.9 172.9h.6M227.2 167.8h.6M227.2 172.9h.6M228.4 167.8h.6M228.4 172.9h.6M229.7 167.8h.6M229.7 172.9h.6M230.9 167.8h.7M230.9 172.9h.7M232.2 167.8h.6M232.2 172.9h.6"/>
<path d="M233.5 167.8h.6M233.5 172.9h.6M234.7 167.8h.7M234.7 172.9h.7M236 167.8h.6M236 172.9h.6M237.3 167.8h.6M237.3 172.9h.6M238.5 167.8h.7M238.5 172.9h.7M239.8 167.8h.7M239.8 172.9h.7"/>
<path d="M241.1 167.8h.6M241.1 172.9h.6M242.4 167.8h.6M242.4 172.9h.6M243.6 167.8h.7M243.6 172.9h.7M244.9 167.8h.6M244.9 172.9h.6M246.2 167.8h.6M246.2 172.9h.6M247.4 167.8h.7M247.4 172.9h.7"/>
<path d="M248.7 167.8h.6M248.7 172.9h.6M250 167.8h.6M250 172.9h.6M251.2 167.8h.7M251.2 172.9h.7M252.5 167.8h.7M252.5 172.9h.7M253.8 167.8h.6M253.8 172.9h.6M255.1 167.8h.6M255.1 172.9h.6"/>
<path d="M256.3 167.8h.7M256.3 172.9h.7M257.6 167.8h.6M257.6 172.9h.6M258.9 167.8h.6M258.9 172.9h.6M260.1 167.8h.7M260.1 172.9h.7M261.4 167.8h.6M261.4 172.9h.6M262.7 167.8h.6M262.7 172.9h.6"/>
<path d="M263.9 167.8h.7M263.9 172.9h.7M265.2 167.8h.7M265.2 172.9h.7M266.5 167.8h.6M266.5 172.9h.6M267.8 167.8h.6M267.8 172.9h.6M269 160.8v.7M269 162.1v.6M269 163.4v.6M269 164.6v.7"/>
<path d="M269 165.9v.6M269 167.2v.6M269 172.9h.7M270.3 172.9h.6M271.6 172.9h.6M272.8 172.9h.7M274.1 172.9h.6M275.4 172.9h.6M276.6 172.9h.7M277.9 172.9h.7M279.2 172.9h.6M280.4 160.8v.7"/>
<path d="M280.4 162.1v.6M280.4 163.4v.6M280.4 164.6v.7M280.4 165.9v.6M280.4 167.2v.6M280.4 168.4v.7M280.4 169.7v.6M280.4 171v.6M280.4 172.3v.6M227.3 199.9h63.3M227.3 185.5h63.3M227.3 189.5h63.3"/>
<path d="M227.3 181.8h63.3v21.5h-63.3zM227.3 193.9h63.3M243.5 188h.1M243.6 188.3h.1M250 199.9v3.4M272.5 199.9v3.4M273 181.8v7.7M57.1 203.4v6.3M102.8 203.4v6.3M148.5 203.4v6.3M192.9 203.4v6.3M238.5 203.4v6.3"/>
<circle cx="69.8" cy="35.9" r="1.74"/>
<circle cx="69.8" cy="35.9" r="1.22"/>
<circle cx="75.5" cy="35.9" r="1.74"/>
<circle cx="75.5" cy="35.9" r="1.22"/>
<circle cx="86.3" cy="35.9" r="1.74"/>
<circle cx="86.3" cy="35.9" r="1.22"/>
<circle cx="92" cy="35.9" r="1.74"/>
<circle cx="92" cy="35.9" r="1.22"/>
<circle cx="77.4" cy="137.3" r="1.74"/>
<circle cx="77.4" cy="137.3" r="1.22"/>
<circle cx="154.8" cy="138.6" r="1.74"/>
<circle cx="154.8" cy="132.3" r="1.74"/>
<circle cx="154.8" cy="132.3" r="1.22"/>
<circle cx="154.8" cy="138.6" r="1.22"/>
<circle cx="238.5" cy="136.1" r="1.74"/>
<circle cx="238.6" cy="136.1" r="1.22"/>
<circle cx="77.4" cy="143.7" r="1.74"/>
<circle cx="77.4" cy="143.7" r="1.22"/>
<circle cx="154.8" cy="146.2" r="1.74"/>
<circle cx="154.8" cy="146.2" r="1.22"/>
<circle cx="238.5" cy="143.7" r="1.74"/>
<circle cx="238.6" cy="143.7" r="1.22"/>
</g>
<g fill="none" stroke="#000" stroke-width=".17">
<path d="M104.3 36.8h2l-1 2.1zM104.3 36.9h2M104.5 37.2h1.7M104.5 36.8v.3M104.6 36.8v.7M104.7 37.5h1.3M104.8 36.8v1M104.9 37.9h.9M104.9 38.1h.8M105 36.8v1.4M105 38.3h.6M105.1 38.4h.4"/>
<path d="M105.2 38.7h.3M105.2 36.8v1.8M105.3 38.8h.1M105.4 36.8v2.1M105.5 36.8v1.7M105.7 36.8v1.3M105.9 36.8v1h-1.1M106.1 36.8v.6h-1.5M106.3 36.8v.2h-1.9M100.6 54.5v.1M100.6 54.4h1.8M100.7 54.3h1.7"/>
<path d="M100.8 54.1v.5M100.8 54.1h1.5M100.9 53.9h1.3M100.9 53.8v.8M101 53.8h1.1M101 53.6h1M101.1 53.4h.8M101.1 53.4v1.2M101.2 53.2h.7M101.4 52.9h.3M101.5 52.7v1.9M101.5 52.7h.1"/>
<path d="M101.6 52.5l.9 2.1h-2zM101.6 52.7v1.9M101.8 53h-.5v1.6M101.8 53.1v1.5M102 53.4v1.2M102.2 53.8v.8M102.3 54.2v.4M102.5 54.5v.1M103 54.6h.1M103.1 54.4h1.9v.2M103.2 54.3h1.7M103.2 54.2v.4"/>
<path d="M103.3 54.1h1.5M103.4 53.9h1.3M103.4 53.9v.7M103.5 53.8h1.1M103.5 53.6h1.1M103.6 53.5v1.1M103.7 53.4h.8M103.7 53.2h.7M103.8 53.2v1.4M103.8 53h.5M103.9 52.9h.3M103.9 52.8v1.8"/>
<path d="M104 52.7h.1M104.1 52.5l1 2.1h-2.1zM104.1 52.6v2M104.3 53v1.6M104.5 53.3v1.3M104.6 53.7v.9M104.8 54.1v.5"/>
</g>
<g fill="#000" stroke="#000" stroke-width=".14">
<circle cx="102.1" cy="32.7" r=".28"/>
<circle cx="75.5" cy="44.1" r=".3"/>
<circle cx="86.3" cy="47.9" r=".28"/>
<circle cx="92" cy="46" r=".28"/>
<circle cx="101.5" cy="47.9" r=".28"/>
<circle cx="102.1" cy="44.1" r=".28"/>
<circle cx="104" cy="46" r=".28"/>
<circle cx="105.3" cy="44.1" r=".28"/>
</g>
<g font-size="7.9">
<text x="141.2" y="35.9">USB</text>
<text x="41.1" y="123.4">测试点</text>
</g>
<text font-size="2.9" x="248.1" y="198.3">AirM2M</text>
<g font-size="2.6">
<text x="109.6" y="58.8">USB connector</text>
<text x="57.1" y="71.4">1.USB走线需要严格按照差分线控制，做到平行和等长；</text>
<text x="57.1" y="75.2">2.USB走线的阻抗需要控制到差分90欧姆；</text>
<text x="57.1" y="79">3.需要尽可能的减少USB走线的stubs，减少信号反射；USB信号的测试点最好直接放在走线上以减少stub</text>
<text x="57.1" y="82.8">4.在靠近USB连接器或者测试点的地方添加TVS保护管，由于USB的速率较高，需要注意TVS管的选型，保证选用的TVS保护管的寄生电容小于1pF</text>
<text x="57.1" y="86.6">5.VBUS作为USB插入检测，必须连接USB电源或者外接电源，否则USB无法被检测到，VBUS的检测电压要大于3.3V</text>
<text x="126.9" y="155.2">HOST UART 可以输出AP log，建议预留测试点</text>
<text x="208.1" y="152.6">ZSP UART 可以输出CP log，建议预留测试点</text>
<text x="44.4" y="156.4">USB_BOOT 在开机过程中拉高可以进入USB下载模式</text>
<text x="44.4" y="161.5">建议预留测试点</text>
<text x="126.9" y="160.2">波特率921600bps</text>
<text x="208.1" y="157.7">波特率8Mbps</text>
<text x="126.9" y="165.3">IO电平是1.8V，请注意电平匹配。</text>
<text x="208.1" y="162.7">IO电平是1.8V，请注意电平匹配。</text>
</g>
<text font-size="1.8" x="248" y="192.7">Hardware DEPT.</text>
<g font-size="1.5">
<text x="81.2" y="28.3">Minimize stubs</text>
<text x="82.5" y="32">Test points</text>
<text x="251.5" y="188.1">USB</text>
<text x="279.6" y="202.2">11</text>
<text x="286.3" y="202.4">14</text>
</g>
<text font-size="1.3" x="247.4" y="184.1">Air724UG 参考设计</text>
<g font-size="1">
<text x="281.4" y="184">V1.0</text>
<text x="282" y="188">A2</text>
<text x="239.1" y="202.1">Loukanghua</text>
</g>
<g font-size=".9">
<text x="99.9" y="36.5">C54</text>
<text x="100" y="39.7">1uF</text>
<text x="107.9" y="39.1" transform="rotate(-90 107.9 39.1)">TVS18</text>
<text x="116.3" y="41.7">J7</text>
<text x="53.8" y="46">USB_DM</text>
<text x="54" y="47.9">USB_DP</text>
<text x="55.2" y="44.1">VBUS</text>
<text x="111.7" y="43.9">1</text>
<text x="111.7" y="45.8">2</text>
<text x="111.7" y="47.7">3</text>
<text x="113.3" y="44.4">VBUS</text>
<text x="113.3" y="46.3">D-</text>
<text x="111.7" y="49.6">4</text>
<text x="111.7" y="51.5">5</text>
<text x="113.3" y="48.2">D+</text>
<text x="113.3" y="50.1">ID</text>
<text x="113.3" y="52">GND</text>
<text x="99.7" y="55" transform="rotate(-90 99.7 55)">TVS23</text>
<text x="106.6" y="55.1" transform="rotate(-90 106.6 55.1)">TVS24</text>
<text x="53" y="137.4">USB_BOOT/KEYIN0</text>
<text x="134.7" y="132.3">HOST_TX</text>
<text x="211.6" y="136.1">ZSP_UART_TXD/GPIO_22</text>
<text x="54.1" y="143.7">V_GLOABLE_1V8</text>
<text x="134.6" y="138.6">HOST_RX</text>
<text x="228.2" y="184.3">TITLE:</text>
<text x="274.1" y="184.2">REV:</text>
<text x="228.2" y="191.9">DEPARTMENT:</text>
<text x="228.2" y="188.1">DOCUMENT NO.:</text>
<text x="274.2" y="188.1">SIZED:</text>
<text x="228.2" y="195.7">COMPANY:</text>
<text x="229.1" y="202.3">DESIGNER:</text>
<text x="250.7" y="202.3">Last Saved Date:</text>
<text x="262.7" y="202.2">2021/2/24</text>
<text x="274.1" y="202.3">SHEET:</text>
<text x="283" y="202.2">OF</text>
</g>
</svg>
